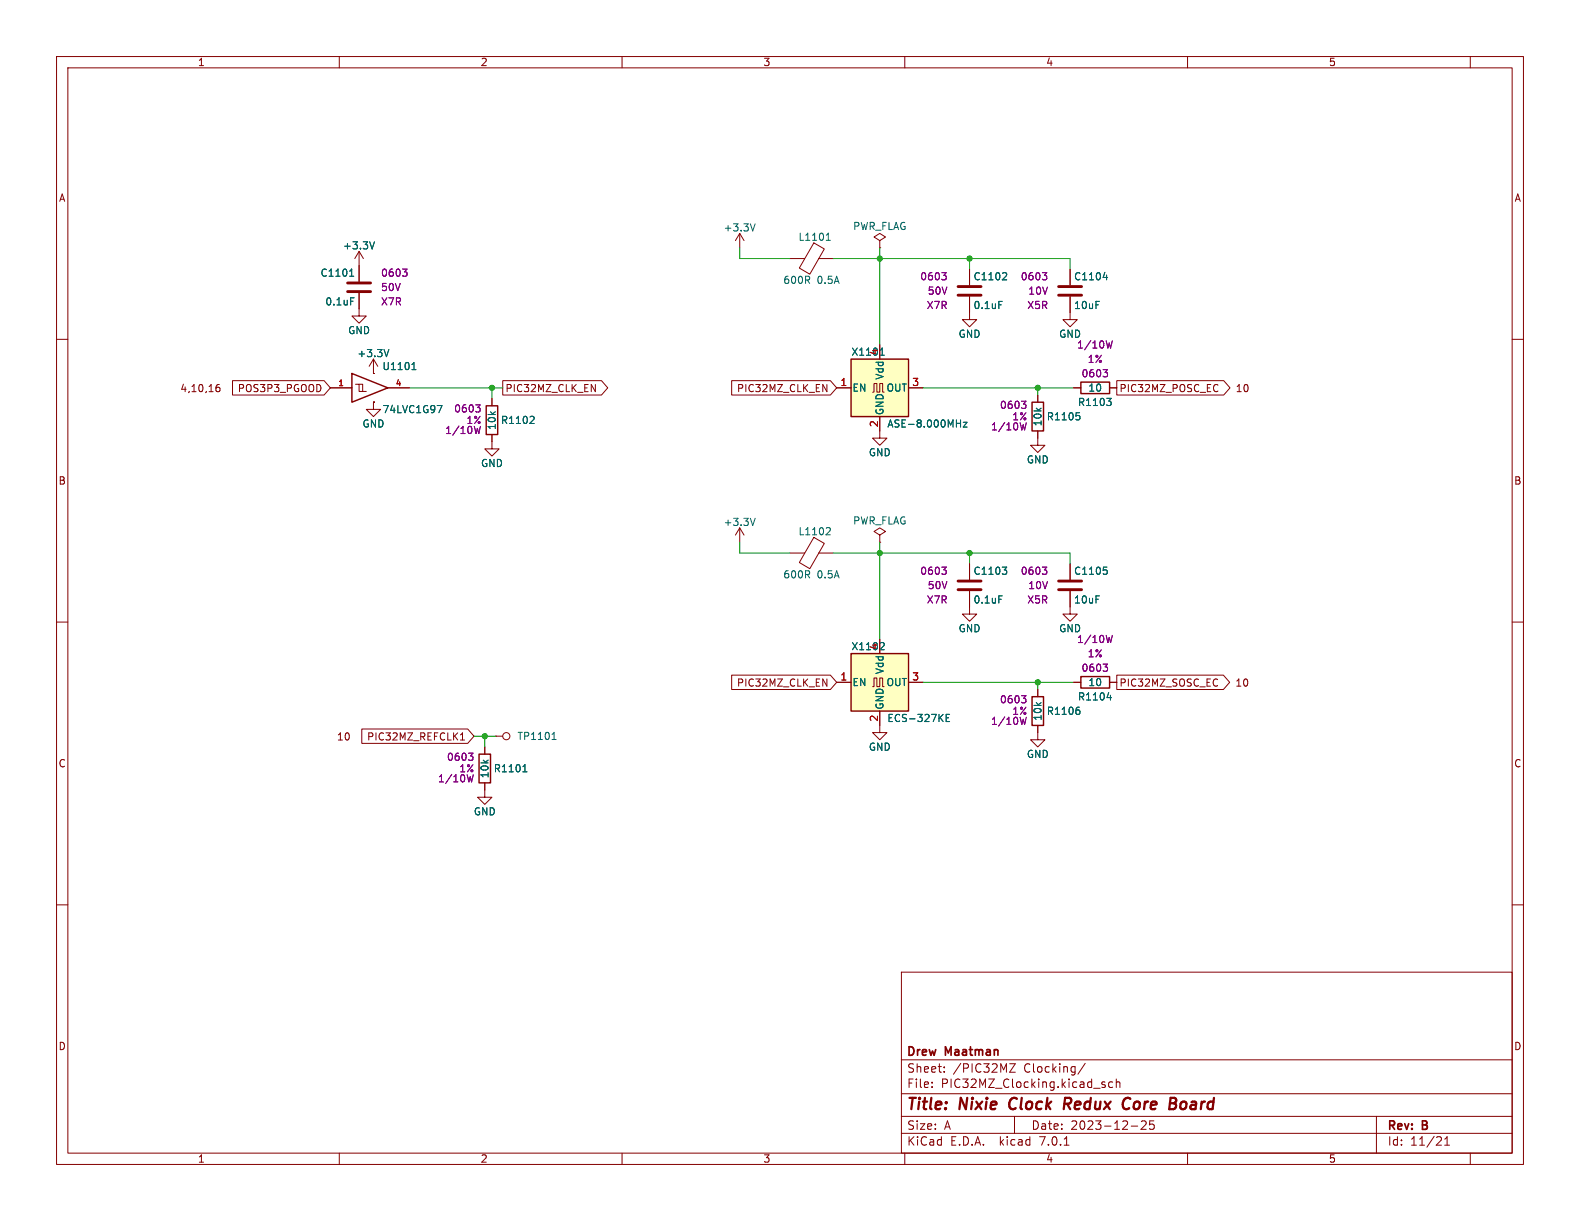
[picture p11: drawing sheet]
<svg xmlns="http://www.w3.org/2000/svg" width="279mm" height="216mm" viewBox="0 0 279 216" stroke-linecap="round" stroke-linejoin="round" font-family="sans-serif">
<g fill="none" stroke="#840000" stroke-width=".18">
<path d="M10 10h259.4v195.9h-259.4zM12 12h255.4v191.9h-255.4zM60 10v2M110 10v2M160 10v2M210 10v2M260 10v2M10 60h2M63.5 51.8v4.1h1.3l-1.3 1.3-1.3-1.3h1.3M63.5 44.5l-.8 1.2M63.5 44.5v5.3M63.5 44.5l.8 1.2"/>
<path d="M130.8 41.3v2.5M130.8 41.3l-.8 1.2M130.8 41.3l.8 1.2M139.7 45.7h2.6M143.9 43l1.9 1-2.6 4.5-1.8-1.1zM144.8 45.7h2.5M155.6 42.5l1-.6-1-.6-1 .6 1 .6v1.3M155.6 43.8h.1M171.4 52.5v4h1.3l-1.3 1.3-1.2-1.3h1.2M171.4 47.6v2.8M189.2 52.5v4h1.3l-1.3 1.3-1.2-1.3h1.2M189.2 47.6v2.8"/>
<path d="M267.4 60h2M38.2 68.7l.2-.2h.4l.1 .2v.3l-.2 .3-.4-.1-.1-.2M38.8 68h-.4l-.2 .5M41.1 67.3h16.2l1.1 1.3-1.1 1.3h-16.2zM58.4 68.6h3.8M62.9 67.9h.6v1.3h1.3M63.5 67.9h.6v1.3M66 71.1h.1M66 66h.1M66 71.1v1.3h1.3l-1.3 1.3-1.2-1.3h1.2M66 63.5l-.7 1.3M66 63.5v2.5"/>
<path d="M66 63.5l.8 1.3M68.6 68.6h3.8M87 76.8v2.6h1.3l-1.3 1.2-1.3-1.2h1.3M87 70.5v1.3M88.9 67.3h17.5l1.1 1.3-1.1 1.3h-17.5zM104.6 68l.7 1.3v-1.3M129.4 67.3h17.4l1.2 1.3-1.2 1.3h-17.4zM145.5 68l.7 1.3v-1.3M148 68.6h2.5M154.3 69.3h.3v-1.5h.5v1.5h.5v-1.5h.5v1.5h.2M155.6 73.7v3.8h1.2l-1.2 1.2-1.3-1.2h1.3M155.6 61v2.5"/>
<path d="M160.7 68.6h2.5M183.5 76.2v2.5h1.3l-1.3 1.3-1.3-1.3h1.3M183.5 69.9v1.2M189.9 68.6h1.2M196.2 68.6h1.3M197.5 67.3h18.9l1.1 1.3-1.1 1.3h-18.9zM130.8 93.3l-.8 1.3M130.8 93.3v2.6M130.8 93.3l.8 1.3M139.7 97.8h2.6M143.9 95l1.9 1.1-2.6 4.5-1.8-1.1zM144.8 97.8h2.5"/>
<path d="M155.6 94.6l1-.6-1-.7-1 .7 1 .6v1.3M155.6 95.9h.1M171.4 99.7v2.8M189.2 99.7v2.8M10 110h2M129.4 119.4h17.4l1.2 1.3-1.2 1.2h-17.4zM155.6 113v2.6M171.4 104.5v4.1h1.3l-1.3 1.3-1.2-1.3h1.2M189.2 104.5v4.1h1.3l-1.3 1.3-1.2-1.3h1.2M197.5 119.4h18.8l1.1 1.3-1.1 1.2h-18.8zM267.4 110h2M64 128.9h18.7l1.1 1.3-1.1 1.2h-18.7z"/>
<path d="M81.4 130.9h.7M81.4 129.9l.4-.3v1.3M85.7 138.4v2.6h1.3l-1.3 1.2-1.2-1.2h1.2M85.7 132.1v1.3M87.6 130.2h.1M87.6 130.2h1.3M145.5 120.1l.7 1.2v-1.2M148 120.7h2.5M154.3 121.4h.3v-1.5h.5v1.5h.5v-1.5h.5v1.5h.2M155.6 125.7v3.8h1.2l-1.2 1.3-1.3-1.3h1.3M160.7 120.7h2.5M183.5 128.3v2.5h1.3l-1.3 1.3-1.3-1.3h1.3"/>
<path d="M183.5 121.9v1.3M189.9 120.7h1.2M196.2 120.7h1.3M10 160h2M267.4 160h2M159.4 171.9h108v32h-108zM159.4 197.4h108M159.4 193.4h108M159.4 187.4h108M164.8 192.2v.1M164.8 191.4v.1M167 189.5v.1"/>
<path d="M167 188.7v.1M178.5 188.1h1l-1 1.5h1M179.4 197.4v3M191.9 188l-1.3 2M194.8 191.6l.7 .4-.2 .3-.5-.1M195.4 191.4l-.4-.1-.2 .2M196.8 191.4l-.5-.1-.3 .3v.4l.2 .2h.6M197.4 191.4l.2-.1 .4 .1v.9M197.4 190.8v1.5M200 199.1h1.2M201.8 198.3l.6-.1 .2 .1 .1 .3-.9 1.1h.9M204 198.2h-.7v.7l.2-.1h.5l.1 .3-.1 .5-.2 .1-.5-.1"/>
<path d="M243.4 197.4v6.5M60 203.9v2M110 203.9v2M159.4 200.4h108M160 203.9v2M188.2 202.5h.8M210 203.9v2M255.5 202.5h.8M255.5 201.4l.4-.4v1.5M260 203.9v2"/>
<circle cx="89.5" cy="130.2" r=".63"/>
</g>
<path d="M178.6 194.6l-.1 .7v.3M188.2 195.2h.8M189.1 194.1h-.7l-.3 2M199 194.2l.3-.1 .5 .1M199.7 195.9l-.6 .2M207.8 195.2a.53 .53 0 0 1 0 .7M207.9 194.2a.44 .44 0 0 1 0 .7" fill="none" stroke="#840000" stroke-width=".4"/>
<path d="M62.2 66l6.4 2.6-6.4 2.5zM86 71.8h2v5h-2zM150.5 63.5h10.2v10.2h-10.2zM182.5 71.1h2v5.1h-2zM191.1 67.6h5.1v2h-5.1zM150.5 115.6h10.2v10.1h-10.2zM191.1 119.6h5.1v2.1h-5.1zM84.7 133.4h2v5h-2zM182.5 123.2h2v5.1h-2z" fill="none" stroke="#840000" stroke-width=".25"/>
<g fill="none" stroke="#006464" stroke-width=".18">
<path d="M133.5 39.6l-.4 1.2M61.8 48.8h.8M62 52.7h.6M62.1 47.8l.1-.2v1.2M66.2 42.8l-.4 1.2M146.1 42.5h.7M146.2 41.5l.3-.3v1.3M176.6 53.3h.6M177.8 48.2l.2 .3v.3l-.8 .7h.8M195.1 49.1h.8M195.7 48.6v.9M68.8 61.8l-.5 1.3"/>
<path d="M72.8 65.4h.8M73 64.4l.2-.3v1.3M77.3 71.7h.9l-.6 1.3M94.2 73.6l.3 .3-.1 .3-.7 .7h.8M155.6 62.8h.8M155.9 61.7l.1-.2v1.3M169.1 74.9h.8M169.9 74.2v1.3M170.3 74.7h.7l-.7 .8h.7M190.3 73h.6M190.7 73.5l.3 .2v.3l-.3 .2M195.7 70.4h.8l-.4 .5"/>
<path d="M196.2 70.9l.3 .3v.3l-.3 .2M133.5 91.6l-.4 1.3M146.6 93.3l.2 .2v.3l-.8 .8h.8M156.1 113.6l.3 .3-.1 .3-.7 .7h.8M176.6 105.4h.6M177.2 100.3h.8l-.4 .5M177.8 100.8l.2 .2v.3l-.2 .3M195.1 100.3h.6M195.6 100.8l.2 .2v.3l-.2 .3M92.5 136.5h.7M92.7 135.4l.1-.2v1.3M97.6 130.8h.7"/>
<path d="M97.9 129.7l.1-.2v1.3M167.3 126.9h.4M167.9 126.3h-.6v1.3h.6M190.6 125h.3M190.7 125.5l.3 .3v.3l-.3 .2M195.8 123.4h.7M196.4 122.9v.9"/>
</g>
<path d="M61.5 51.6h4M61.5 50h4M169.4 52.2h4.1M169.4 50.7h4.1M187.2 52.2h4.1M187.2 50.7h4.1M169.4 104.3h4.1M169.4 102.7h4.1M187.2 104.3h4.1M187.2 102.7h4.1" fill="none" stroke="#840000" stroke-width=".51"/>
<g fill="none" stroke="#840084" stroke-width=".18">
<path d="M71.2 47.6h.8l-.4 .5M71.7 48.1l.3 .2v.3l-.3 .2M166.5 48.2h.8l-.4 .5M167.1 48.7l.2 .2v.3l-.2 .3M184.3 48.2h.8l-.4 .5M184.9 48.7l.2 .2v.3l-.2 .3M84.1 71.6h.8l-.4 .5M84.7 72.1l.2 .2v.3l-.2 .3M85 75.4l-.3 1.3-.3-.9-.2 .9M180.6 70.9h.8l-.4 .5M181.2 71.4l.2 .3v.3l-.2 .2M181.5 74.8l-.3 1.2-.3-.9-.2 .9"/>
<path d="M195.1 65.4h.8l-.5 .4M195.6 65.8l.3 .3v.3l-.3 .2M196.7 60.3l-.3 1.2-.2-.9-.3 .9M166.5 100.3h.8l-.4 .5M167.1 100.8l.2 .2v.3l-.2 .3M184.3 100.3h.8l-.4 .5M184.9 100.8l.2 .2v.3l-.2 .3M195.1 117.4h.8l-.5 .5M195.6 117.9l.3 .3v.3l-.3 .2M196.7 112.3l-.3 1.3-.2-.9-.3 .9M82.8 133.2h.8l-.4 .5M83.4 133.7l.2 .2v.3l-.2 .2"/>
<path d="M83.7 137l-.3 1.3-.3-1-.2 1M180.6 123h.8l-.4 .5M181.2 123.5l.2 .2v.3l-.2 .3M181.5 126.8l-.3 1.3-.3-.9-.2 .9"/>
</g>
<g fill="#ffffc2" stroke="#ffffc2" stroke-width=".18">
<path d="M150.5 63.5h10.2v10.2h-10.2z"/>
<path d="M150.5 115.6h10.2v10.1h-10.2z"/>
</g>
<g fill="none" stroke="#009600" stroke-width=".18">
<path d="M130.8 43.8v1.9h8.9M147.3 45.7h41.9v1.9M155.6 43.8v17.2M171.4 45.7v1.9M72.4 68.6h16.5M87 68.6v1.9M163.2 68.6h26.7M183.5 68.6v1.3M130.8 95.9v1.9h8.9M147.3 97.8h41.9v1.9M155.6 95.9v17.1M171.4 97.8v1.9"/>
<path d="M83.8 130.2h3.8M85.7 130.2v1.9M163.2 120.7h26.7M183.5 120.7v1.2"/>
</g>
<g fill="#009600" stroke="#009600" stroke-width=".18">
<circle cx="155.6" cy="45.7" r=".46"/>
<circle cx="85.7" cy="130.2" r=".46"/>
<circle cx="87" cy="68.6" r=".46"/>
<circle cx="171.4" cy="97.8" r=".46"/>
<circle cx="171.4" cy="45.7" r=".46"/>
<circle cx="183.5" cy="120.7" r=".46"/>
<circle cx="183.5" cy="68.6" r=".46"/>
<circle cx="155.6" cy="97.8" r=".46"/>
</g>
<g font-size="2.8" fill="#840000">
<text x="160.4" y="196.7">Title:</text>
<text x="169.8" y="196.7">Nixie</text>
<text x="179.2" y="196.7">Clock</text>
<text x="189.4" y="196.7">Redux</text>
<text x="200.5" y="196.7">Core</text>
<text x="209.3" y="196.7">Board</text>
</g>
<g font-size="2.1" fill="#840000">
<text x="160.4" y="189.8">Sheet:</text>
<text x="160.4" y="187">Drew</text>
<text x="167.3" y="187">Maatman</text>
<text x="168.6" y="189.8">/PIC32MZ</text>
<text x="181.1" y="189.8">Clocking/</text>
<text x="160.4" y="192.5">File:</text>
<text x="166.4" y="192.5">PIC32MZ_Clocking.kicad_sch</text>
<text x="160.4" y="202.7">KiCad</text>
<text x="160.4" y="199.9">Size:</text>
<text x="167" y="199.9">A</text>
<text x="168.1" y="202.7">E.D.A.</text>
<text x="176.8" y="202.7">kicad</text>
<text x="182.4" y="199.9">Date:</text>
<text x="183.9" y="202.7">7.0.1</text>
<text x="189.3" y="199.9">2023-12-25</text>
<text x="245.4" y="200.1">Rev:</text>
<text x="245.4" y="202.7">Id:</text>
<text x="249.4" y="202.7">11/21</text>
<text x="251.6" y="200.1">B</text>
</g>
<g font-size="1.8" fill="#840000">
<text x="35" y="11.8">1</text>
<text x="85" y="11.8">2</text>
<text x="135" y="11.8">3</text>
<text x="185" y="11.8">4</text>
<text x="235" y="11.8">5</text>
<text x="10.4" y="35.8">A</text>
<text x="267.8" y="35.8">A</text>
<text x="31.8" y="69.5">4,10,16</text>
<text x="41.9" y="69.5">POS3P3_PGOOD</text>
<text x="89.4" y="69.5">PIC32MZ_CLK_EN</text>
<text x="130.2" y="69.5">PIC32MZ_CLK_EN</text>
<text x="198" y="69.5">PIC32MZ_POSC_EC</text>
<text x="218.5" y="69.5">10</text>
<text x="10.3" y="85.8">B</text>
<text x="267.7" y="85.8">B</text>
<text x="130.2" y="121.6">PIC32MZ_CLK_EN</text>
<text x="198" y="121.6">PIC32MZ_SOSC_EC</text>
<text x="218.5" y="121.6">10</text>
<text x="59.5" y="131.1">10</text>
<text x="64.8" y="131.1">PIC32MZ_REFCLK1</text>
<text x="10.3" y="135.8">C</text>
<text x="267.7" y="135.8">C</text>
<text x="10.3" y="185.8">D</text>
<text x="267.7" y="185.8">D</text>
<text x="35" y="205.7">1</text>
<text x="85" y="205.7">2</text>
<text x="135" y="205.7">3</text>
<text x="185" y="205.7">4</text>
<text x="235" y="205.7">5</text>
</g>
<g font-size="1.8" fill="#006464">
<text x="127.9" y="41.1">+3.3V</text>
<text x="150.8" y="40.8">PWR_FLAG</text>
<text x="60.6" y="44.3">+3.3V</text>
<text x="141.1" y="42.7">L1101</text>
<text x="56.6" y="49.1">C1101</text>
<text x="138.5" y="50.4">600R</text>
<text x="144.5" y="50.4">0.5A</text>
<text x="172.1" y="49.7">C1102</text>
<text x="189.9" y="49.7">C1104</text>
<text x="57.5" y="54.2">0.1uF</text>
<text x="61.5" y="59.2">GND</text>
<text x="169.5" y="59.9">GND</text>
<text x="172.1" y="54.8">0.1uF</text>
<text x="189.9" y="54.8">10uF</text>
<text x="63.1" y="63.3">+3.3V</text>
<text x="67.6" y="65.6">U1101</text>
<text x="150.5" y="63.1">X1101</text>
<text x="150.7" y="69.4">EN</text>
<text x="156.4" y="67.3" transform="rotate(-90 156.4 67.3)">Vdd</text>
<text x="156.6" y="69.4">OUT</text>
<text x="190.6" y="71.9">R1103</text>
<text x="192.4" y="69.4">10</text>
<text x="64" y="75.8">GND</text>
<text x="67.6" y="73.2">74LVC1G97</text>
<text x="87.8" y="76.1" transform="rotate(-90 87.8 76.1)">10k</text>
<text x="88.5" y="75.1">R1102</text>
<text x="156.4" y="73.4" transform="rotate(-90 156.4 73.4)">GND</text>
<text x="156.9" y="75.8">ASE-8.000MHz</text>
<text x="184.3" y="75.4" transform="rotate(-90 184.3 75.4)">10k</text>
<text x="185" y="74.5">R1105</text>
<text x="85" y="82.7">GND</text>
<text x="153.6" y="80.8">GND</text>
<text x="181.5" y="82.1">GND</text>
<text x="127.9" y="93.2">+3.3V</text>
<text x="141.1" y="94.8">L1102</text>
<text x="150.8" y="92.9">PWR_FLAG</text>
<text x="172.1" y="101.8">C1103</text>
<text x="189.9" y="101.8">C1105</text>
<text x="138.5" y="102.4">600R</text>
<text x="144.5" y="102.4">0.5A</text>
<text x="172.1" y="106.9">0.1uF</text>
<text x="189.9" y="106.9">10uF</text>
<text x="169.5" y="112">GND</text>
<text x="187.2" y="112">GND</text>
<text x="150.5" y="115.1">X1102</text>
<text x="156.4" y="119.3" transform="rotate(-90 156.4 119.3)">Vdd</text>
<text x="150.7" y="121.5">EN</text>
<text x="156.4" y="125.5" transform="rotate(-90 156.4 125.5)">GND</text>
<text x="156.6" y="121.5">OUT</text>
<text x="190.6" y="124">R1104</text>
<text x="192.4" y="121.5">10</text>
<text x="91.4" y="131">TP1101</text>
<text x="156.9" y="127.8">ECS-327KE</text>
<text x="184.3" y="127.5" transform="rotate(-90 184.3 127.5)">10k</text>
<text x="185" y="126.6">R1106</text>
<text x="86.6" y="137.7" transform="rotate(-90 86.6 137.7)">10k</text>
<text x="87.3" y="136.7">R1101</text>
<text x="153.6" y="132.9">GND</text>
<text x="181.5" y="134.2">GND</text>
<text x="83.7" y="144.3">GND</text>
</g>
<g font-size="1.8" fill="#840084">
<text x="67.3" y="49.1">0603</text>
<text x="67.3" y="51.6">50V</text>
<text x="162.7" y="49.7">0603</text>
<text x="164" y="52.3">50V</text>
<text x="180.4" y="49.7">0603</text>
<text x="181.8" y="52.3">10V</text>
<text x="67.3" y="54.2">X7R</text>
<text x="163.8" y="54.8">X7R</text>
<text x="181.6" y="54.8">X5R</text>
<text x="187.2" y="59.9">GND</text>
<text x="190.4" y="61.8">1/10W</text>
<text x="192.3" y="64.3">1%</text>
<text x="191.2" y="66.9">0603</text>
<text x="78.7" y="76.9">1/10W</text>
<text x="80.2" y="73.1">0603</text>
<text x="82.4" y="75.1">1%</text>
<text x="175.2" y="76.3">1/10W</text>
<text x="176.8" y="72.5">0603</text>
<text x="178.9" y="74.5">1%</text>
<text x="162.7" y="101.8">0603</text>
<text x="180.4" y="101.8">0603</text>
<text x="163.8" y="106.9">X7R</text>
<text x="164" y="104.3">50V</text>
<text x="181.6" y="106.9">X5R</text>
<text x="181.8" y="104.3">10V</text>
<text x="190.4" y="113.9">1/10W</text>
<text x="191.2" y="118.9">0603</text>
<text x="192.3" y="116.4">1%</text>
<text x="176.8" y="124.5">0603</text>
<text x="175.2" y="128.3">1/10W</text>
<text x="178.9" y="126.6">1%</text>
<text x="79" y="134.7">0603</text>
<text x="81.2" y="136.7">1%</text>
<text x="77.4" y="138.5">1/10W</text>
</g>
<g font-size="1.8" fill="#a90000">
<text x="155.3" y="62.9" transform="rotate(-90 155.3 62.9)">4</text>
<text x="148.6" y="68.3">1</text>
<text x="161.3" y="68.3">3</text>
<text x="155.3" y="75.6" transform="rotate(-90 155.3 75.6)">2</text>
<text x="155.3" y="115" transform="rotate(-90 155.3 115)">4</text>
<text x="148.6" y="120.4">1</text>
<text x="161.3" y="120.4">3</text>
<text x="155.3" y="127.7" transform="rotate(-90 155.3 127.7)">2</text>
</g>
<g font-size="1.4" fill="#a90000">
<text x="59.8" y="68.3">1</text>
<text x="69.9" y="68.3">4</text>
</g>
</svg>
